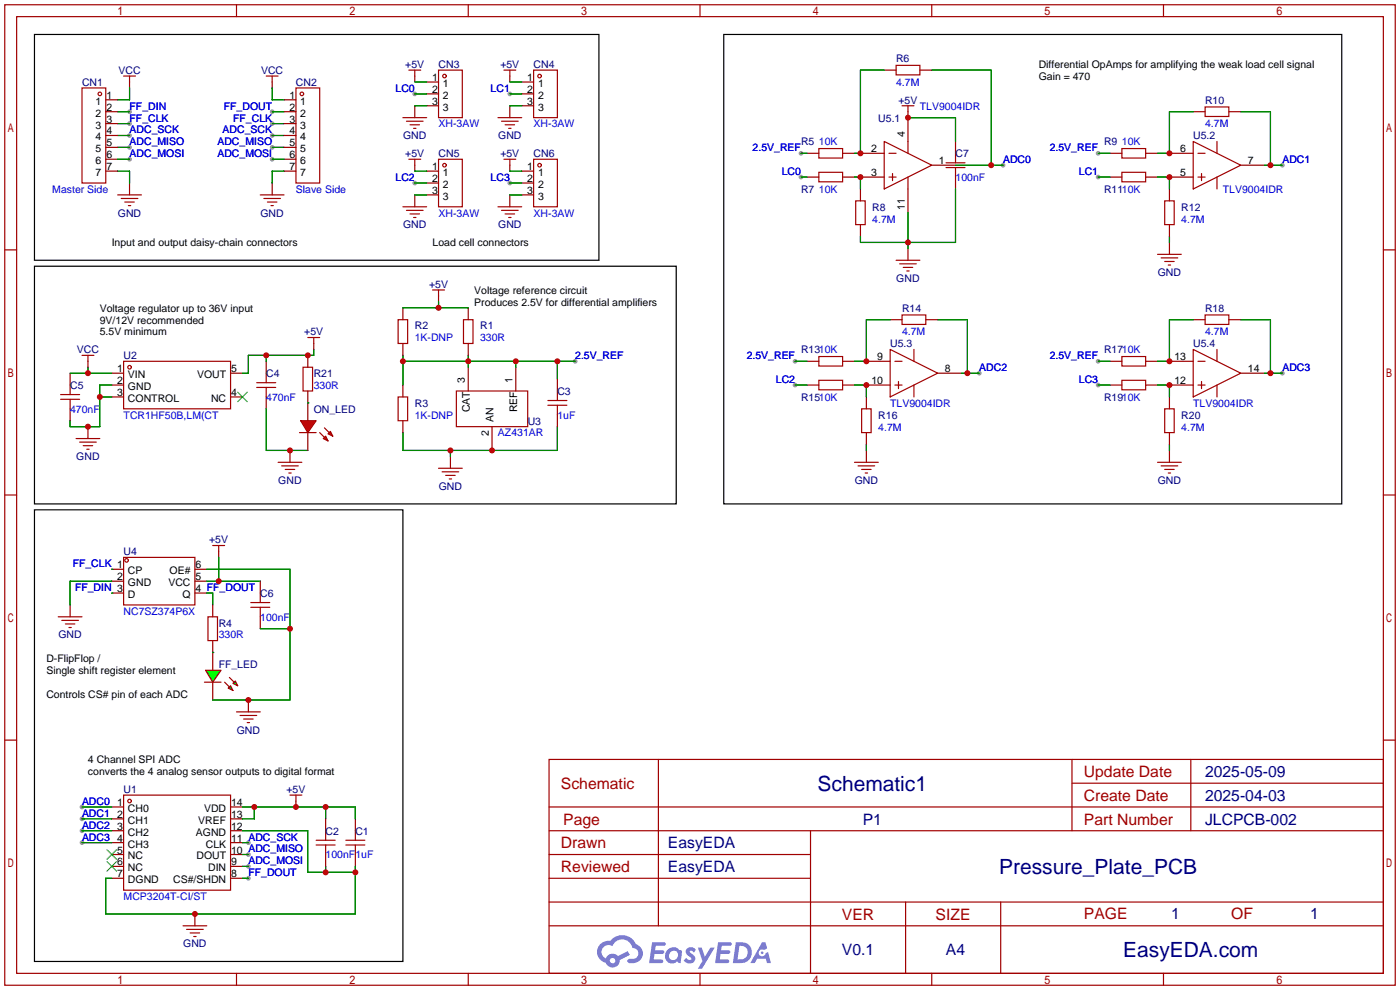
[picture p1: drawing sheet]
<svg xmlns="http://www.w3.org/2000/svg" width="299mm" height="212mm" viewBox="0 0 299 212" stroke-linecap="round" stroke-linejoin="round" font-family="sans-serif">
<g fill="#999">
<circle cx="27.7" cy="23.9" r=".51"/>
<circle cx="58.2" cy="23.9" r=".51"/>
<circle cx="53.1" cy="180.1" r=".51"/>
<circle cx="17.5" cy="172.5" r=".51"/>
<circle cx="17.5" cy="175" r=".51"/>
<circle cx="17.5" cy="177.5" r=".51"/>
<circle cx="17.5" cy="180.1" r=".51"/>
<circle cx="53.1" cy="182.6" r=".51"/>
<circle cx="27.7" cy="26.4" r=".51"/>
<circle cx="27.7" cy="29" r=".51"/>
<circle cx="27.7" cy="31.5" r=".51"/>
<circle cx="58.2" cy="26.4" r=".51"/>
<circle cx="58.2" cy="29" r=".51"/>
<circle cx="58.2" cy="31.5" r=".51"/>
<circle cx="122.9" cy="77.2" r=".51"/>
<circle cx="53.1" cy="185.2" r=".51"/>
<circle cx="27.7" cy="34" r=".51"/>
<circle cx="58.2" cy="34" r=".51"/>
<circle cx="53.1" cy="187.7" r=".51"/>
<circle cx="214.4" cy="35.3" r=".51"/>
<circle cx="171.2" cy="32.8" r=".51"/>
<circle cx="171.2" cy="37.8" r=".51"/>
<circle cx="274.1" cy="35.3" r=".51"/>
<circle cx="234.7" cy="32.8" r=".51"/>
<circle cx="234.7" cy="37.8" r=".51"/>
<circle cx="209.3" cy="79.8" r=".51"/>
<circle cx="169.9" cy="77.2" r=".51"/>
<circle cx="169.9" cy="82.3" r=".51"/>
<circle cx="274.1" cy="79.8" r=".51"/>
<circle cx="234.7" cy="77.2" r=".51"/>
<circle cx="234.7" cy="82.3" r=".51"/>
<circle cx="88.6" cy="20.1" r=".51"/>
<circle cx="109" cy="20.1" r=".51"/>
<circle cx="88.6" cy="39.1" r=".51"/>
<circle cx="109" cy="39.1" r=".51"/>
</g>
<g fill="none" stroke="#a10000" stroke-width=".25">
<path d="M1 1h297.2v209.6h-297.2zM3.6 3.6h292.1v204.4h-292.1zM50.5 1v2.6M100.1 1v2.6M149.6 1v2.6M199.1 1v2.6M248.7 1v2.6M1 53.4h2.6M295.7 53.4h2.5M1 105.8h2.6M295.7 105.8h2.5M1 158.2h2.6"/>
<path d="M295.7 158.2h2.5M117.3 162.3h178.4v45.7h-178.4zM117.3 177.5h178.4M117.3 172.5h178.4M140.7 162.3v35.6M173.2 177.5v30.5M229.1 162.3v15.2M229.1 167.4h66.6M254.5 162.3v15.2M117.3 182.6h55.9M117.3 197.9h178.4M117.3 192.8h178.4"/>
<path d="M117.3 187.7h55.9M193.5 192.8v15.2M213.9 192.8v15.2M50.5 208v2.6M100.1 208v2.6M149.6 208v2.6M199.1 208v2.6M248.7 208v2.6"/>
</g>
<g fill="#5487ff">
<path d="M146.9 202.7a1.3 1.3 0 0 1 1.8 .3l-.4 .6a.54 .54 0 0 0-.9-.2l.1 .2a1.34 1.34 0 0 1 1 1.8 1.47 1.47 0 0 1-2.4-.1l.5-.6 .8 .5a.31 .31 0 0 0 .4-.3 .31 .31 0 0 0-.3-.4 1.12 1.12 0 0 1-.6-1.8z"/>
<path d="M149.1 202.5h.9l.6 2 1.2-2h.9l-2.7 4.6h-.9l1-1.7z"/>
<path d="M139.4 201.4h1.6a1.31 1.31 0 0 1 1.2 .2 .4 .4 0 0 1-.3 .5l-1.8 .1-.1 .9h1.6a.4 .4 0 0 1 .4 .4 .4 .4 0 0 1-.4 .4h-1.7l-.2 1.2h1.4a.46 .46 0 0 1 .5 0 .46 .46 0 0 1 .1 .5l-.3 .2h-2.7z"/>
<path d="M153.5 201.4h1.6a1.32 1.32 0 0 1 1.2 .2 .39 .39 0 0 1-.3 .5l-1.8 .1-.1 .9h1.7a.4 .4 0 0 1 .3 .4 .4 .4 0 0 1-.4 .4h-1.7l-.2 1.2h1.4a.46 .46 0 0 1 .5 0 .46 .46 0 0 1 .1 .5l-.3 .2h-2.7z"/>
<path d="M162.9 201.4h.7l.4 1.3-.7 .4a.75 .75 0 0 0-1.1 .3 .75 .75 0 0 0 .5 1 .75 .75 0 0 0 .9-.7l.5-.2 .7 2.3h-.9l-.2-.9h-1.9l-.5 .9h-.9z"/>
<path d="M157.3 201.4l-.7 4.4h1.5a2.27 2.27 0 0 0 2.6-2.2 2.27 2.27 0 0 0-2.7-2.2zM158 202.1a1.5 1.5 0 0 1 1.8 1.6 1.5 1.5 0 0 1-1.9 1.4h-.3z"/>
<path d="M142.7 203a1.6 1.6 0 0 0-.3 2.3 1.6 1.6 0 0 0 2.3 .2l.8 .3 .3-2.4-.2-.3-.4-.1a1.58 1.58 0 0 0-2.5 0zM143.3 203.5a.98 .98 0 0 1 1.6 .4 .98 .98 0 0 1-1.1 1.3 .94 .94 0 0 1-.8-.7 .94 .94 0 0 1 .3-1z"/>
<path d="M128.3 201.8a2.37 2.37 0 0 0 1.2 4 1.54 1.54 0 0 0 1.7 1 1.54 1.54 0 0 0 1.3-1.6l2.1-1.1-.5-.8-2 1a1.57 1.57 0 0 0-2.6 .5 1.5 1.5 0 0 1-.8-2.1 1.5 1.5 0 0 1 2.2-.5 2.23 2.23 0 0 1 2.3-1.4 2.23 2.23 0 0 1 2 1.8 1.16 1.16 0 0 1 1.2 1.1 1.16 1.16 0 0 1-1.1 1.2h-.6a.47 .47 0 0 0-.6 .4 .47 .47 0 0 0 .4 .5 2.17 2.17 0 0 0 2.5-.9 2.17 2.17 0 0 0-.3-2.7l-.8-.4a3.2 3.2 0 0 0-5.5-.7l-1.1 .1zM130.4 205.3a.58 .58 0 0 1 1.1 0 .58 .58 0 0 1-1.1 0z"/>
<circle cx="162.9" cy="203.6" r=".28"/>
</g>
<g fill="none" stroke="#870000" stroke-width=".25">
<path d="M27.7 17.5v1.3M58.2 17.5v1.3M91.2 17.5h2.5M111.5 17.5h2.5M22.6 36.6h2.5M22.6 21.3h2.5M22.6 23.9h2.5M22.6 26.4h2.5M22.6 29h2.5M22.6 31.5h2.5M22.6 34h2.5M27.7 39.1v2.6"/>
<path d="M58.2 39.1v2.6M60.7 36.6h2.5M60.7 21.3h2.5M60.7 23.9h2.5M60.7 26.4h2.5M60.7 29h2.5M60.7 31.5h2.5M60.7 34h2.5M91.2 20.1h2.5M91.2 22.6h2.5M91.2 36.6h2.5M91.2 39.1h2.5"/>
<path d="M111.5 20.1h2.5M111.5 22.6h2.5M111.5 36.6h2.5M111.5 39.1h2.5M91.2 41.7h2.5M111.5 41.7h2.5M15 79.8v2.5M18.8 77.2v1.3M23.9 79.8h2.5M49.3 79.8h2.5M56.9 77.2v2.6M67.1 73.4v1.3"/>
<path d="M86.1 65.8v2.5M86.1 73.4v2.5M93.7 63.2v1.3M100.1 65.8v2.5M100.1 73.4v2.5M100.1 78.5v5.1M110.2 78.5v5.1M15 87.4v2.5M18.8 91.2v2.5M23.9 84.8h2.5M23.9 82.3h2.5M49.3 84.8h2.5"/>
<path d="M56.9 84.8v2.6M62 96.3v2.5M86.1 82.3v2.5M86.1 89.9v2.6M96.3 97.5v2.6M105.2 91.2v5.1M119.1 81v2.6M119.1 88.6v2.6M46.7 117.9v1.2M15 129.3v2.5M23.9 121.7h2.5M23.9 124.2h2.5"/>
<path d="M23.9 126.7h2.5M41.7 121.7h2.5M41.7 124.2h2.5M41.7 126.7h2.5M45.5 139.4v3.9M55.6 124.2v2.5M55.6 131.8v2.6M45.5 145.8v3.8M23.9 172.5h2.5M23.9 175h2.5M23.9 177.5h2.5M49.3 172.5h2.5"/>
<path d="M49.3 175h2.5M49.3 177.5h2.5M63.2 171.2v1.3M69.6 175v2.5M75.9 175v2.5M23.9 180.1h2.5M23.9 182.6h2.5M23.9 185.2h2.5M23.9 187.7h2.5M41.7 195.3v2.6M49.3 180.1h2.5M49.3 182.6h2.5"/>
<path d="M49.3 185.2h2.5M49.3 187.7h2.5M69.6 182.6v2.6M75.9 182.6v2.6"/>
</g>
<g fill="none" stroke="#a10000" stroke-width=".25">
<path d="M17.5 18.8h5.1v20.3h-5.1zM26.4 16.3h2.6M27.7 16.3v1.2M56.9 16.3h2.5M58.2 16.3v1.2M63.2 18.8h5.1v20.3h-5.1zM93.7 15h5.1v10.1h-5.1zM114 15h5.1v10.1h-5.1zM93.7 34h5.1v10.2h-5.1zM114 34h5.1v10.2h-5.1zM25.1 41.7h5.1M25.9 42.4h3.6"/>
<path d="M26.7 43.2h2M27.4 43.9h.5M55.6 41.7h5.1M56.4 42.4h3.5M57.1 43.2h2.1M57.9 43.9h.5M17.5 75.9h2.6M18.8 75.9v1.3M26.4 77.2h22.9v10.2h-22.9zM56.9 79.8v2M65.8 72.1h2.5M67.1 72.1v1.3"/>
<path d="M85.1 68.3h2v5.1h-2zM92.5 62h2.5M93.7 62v1.2M99.1 68.3h2v5.1h-2zM13 84.3h4M13 85.3h4M15 82.3v2M15 85.3v2.1M16.3 93.7h5M17 94.5h3.6M17.8 95.2h2M18.5 96h.5"/>
<path d="M54.9 81.8h4M54.9 82.8h4M56.9 82.8v2M59.4 98.8h5.1M60.2 99.6h3.6M85.1 84.8h2v5.1h-2zM97.5 83.6h15.3v7.6h-15.3zM117.1 85.6h4.1M117.1 86.6h4.1M119.1 83.6v2M119.1 86.6v2M26.4 119.1h15.3v10.2h-15.3z"/>
<path d="M45.5 116.6h2.5M46.7 116.6v1.3M61 100.3h2M61.7 101.1h.5M93.7 100.1h5.1M94.5 100.8h3.5M95.2 101.6h2.1M96 102.4h.5M12.4 131.8h5.1M13.2 132.6h3.6M14 133.4h2M14.7 134.1h.5"/>
<path d="M53.6 128.8h4.1M53.6 129.8h4.1M55.6 126.7v2.1M55.6 129.8v2M43.7 145.8h3.5M26.4 169.9h22.9v20.3h-22.9zM62 169.9h2.5M63.2 169.9v1.3M67.6 179.6h4M69.6 177.5v2.1M73.9 179.6h4.1M75.9 177.5v2.1"/>
<path d="M39.1 197.9h5.1M39.9 198.6h3.5M40.6 199.4h2.1M67.6 180.6h4M69.6 180.6v2M73.9 180.6h4.1M75.9 180.6v2M41.4 200.2h.5"/>
<circle cx="95" cy="16.3" r=".38"/>
<circle cx="115.3" cy="16.3" r=".38"/>
<circle cx="21.3" cy="20.1" r=".38"/>
<circle cx="64.5" cy="20.1" r=".38"/>
<circle cx="95" cy="35.3" r=".38"/>
<circle cx="115.3" cy="35.3" r=".38"/>
<circle cx="27.7" cy="78.5" r=".38"/>
<circle cx="27.1" cy="119.8" r=".38"/>
<circle cx="27.7" cy="171.2" r=".38"/>
</g>
<g fill="none" stroke="#008700" stroke-width=".25">
<path d="M27.7 18.8v2.5h-2.6M58.2 18.8v2.5h2.5M25.1 36.6h2.6v2.5M25.1 23.9h2.6M25.1 26.4h2.6M25.1 29h2.6M25.1 31.5h2.6M25.1 34h2.6M58.2 23.9h2.5M58.2 26.4h2.5M58.2 29h2.5M58.2 31.5h2.5"/>
<path d="M58.2 34h2.5M60.7 36.6h-2.5v2.5M15 79.8h8.9M18.8 78.5v1.3M56.9 75.9v1.3M67.1 74.7v1.2h-14v3.9h-1.3M86.1 77.2h36.8M86.1 75.9v6.4M86.1 65.8h14M93.7 64.5v1.3M100.1 75.9v2.6M110.2 77.2v1.3"/>
<path d="M119.1 77.2v3.8M21.3 84.8h2.6M23.9 82.3h-2.6v8.9h-6.3v-1.3M56.9 87.4v8.9h8.9M96.3 96.3v1.2M119.1 91.2v5.1h-33v-3.8M46.7 119.1v5.1M23.9 121.7h.1M44.2 124.2h11.4M44.2 126.7h1.3v2.6M17.5 177.5h6.4M17.5 175h6.4"/>
<path d="M17.5 172.5h6.4M51.8 172.5h24.1v2.5M51.8 177.5h14v8.9h10.1M54.4 172.5v2.5h-2.6M69.6 172.5v2.5M17.5 180.1h6.4M51.8 180.1h1.3M51.8 182.6h1.3M51.8 185.2h1.3M69.6 185.2v1.2M75.9 185.2v10.1h-53.3v-7.6h1.3"/>
</g>
<path d="M50.8 83.8l2 2.1M52.8 83.8l-2 2.1M22.9 181.6l2 2M22.9 184.2l2 2M24.9 181.6l-2 2M24.9 184.2l-2 2" fill="none" stroke="#3c3" stroke-width=".25"/>
<g fill="#0f0" stroke="#a10000" stroke-width=".25">
<path d="M43.9 143.3h3.3l-1.7 2.5z"/>
<path d="M49.8 146.1l.5-.6 .5 1.1z"/>
<path d="M49.3 146.6l.5 1-1-.5z"/>
</g>
<g fill="none" stroke="#a10000" stroke-width=".25">
<path d="M87.4 15h2.5M88.6 15v1.3M107.7 15h2.5M109 15v1.3M191.5 14h5.1v2h-5.1zM86.1 25.1h5.1M86.9 25.9h3.5M87.4 34h2.5M87.6 26.7h2.1M88.4 27.4h.5M88.6 34v1.3M106.4 25.1h5.1"/>
<path d="M107.2 25.9h3.5M107.7 34h2.5M107.9 26.7h2.1M108.7 27.4h.5M109 34v1.3M175 31.8h5.1v2h-5.1zM175 36.8h5.1v2.1h-5.1zM189 30.2l10.1 5.1-10.1 5.1zM190 32.8h1.5M190 37.8h1.5M190.8 37.1v1.5M192.8 22.6h2.5"/>
<path d="M194.1 22.6v1.3M194.1 30.2v2.6M194.1 37.8v2.6M202.2 34.8h4M202.2 35.8h4M204.2 32.8v2M204.2 35.8v2M239.8 31.8h5.1v2h-5.1zM239.8 36.8h5.1v2.1h-5.1zM255 30.2l10.2 5.1-10.2 5.1zM256 32.8h1.6M256 37.8h1.6"/>
<path d="M256.8 37.1v1.5M257.6 22.9h5v2h-5zM260.1 30.2v2.6M260.1 37.8v2.6M86.1 44.2h5.1M86.9 45h3.5M87.6 45.7h2.1M88.4 46.5h.5M106.4 44.2h5.1M107.2 45h3.5M107.9 45.7h2.1M108.7 46.5h.5"/>
<path d="M182.9 42.9h2v5.1h-2zM191.5 55.6h5.1M192.3 56.4h3.5M193 57.2h2.1M193.8 57.9h.5M247.4 54.4h5.1M248.2 55.1h3.5M248.9 42.9h2.1v5.1h-2.1zM248.9 55.9h2.1M249.7 56.6h.5M64.8 78.5h2v5.1h-2zM175 76.2h5.1v2h-5.1z"/>
<path d="M190.2 74.7l10.2 5.1-10.2 5zM191.3 77.2h1.5M192.8 67.3h5.1v2h-5.1zM195.3 74.7v2.5M239.8 76.2h5.1v2h-5.1zM255 74.7l10.2 5.1-10.2 5zM256 77.2h1.6M257.6 67.3h5v2h-5zM260.1 74.7v2.5M64 92.5h3.6M175 81.3h5.1v2h-5.1zM182.6 98.8h5.1"/>
<path d="M183.4 99.6h3.5M184.1 87.4h2.1v5.1h-2.1zM191.3 82.3h1.5M192 81.5v1.6M195.3 82.3v2.5M239.8 81.3h5.1v2h-5.1zM247.4 98.8h5.1M248.2 99.6h3.5M248.9 87.4h2.1v5.1h-2.1zM256 82.3h1.6M256.8 81.5v1.6M260.1 82.3v2.5"/>
<path d="M184.1 100.3h2.1M184.9 101.1h.5M248.9 100.3h2.1M249.7 101.1h.5M44.4 131.8h2.1v5.1h-2.1zM48 145.8l1 1M49 144.8l1 1M50.5 152.1h5.1M51.3 152.9h3.6M52.1 153.7h2M52.8 154.4h.5"/>
</g>
<g fill="none" stroke="#870000" stroke-width=".25">
<path d="M88.6 16.3v1.2M109 16.3v1.2M189 15h2.5M196.6 15h2.5M88.6 22.6v2.5M88.6 35.3v1.3M109 22.6v2.5M109 35.3v1.3M172.5 32.8h2.5M172.5 37.8h2.5M180.1 32.8h2.5M180.1 37.8h2.5"/>
<path d="M183.9 32.8h5.1M183.9 37.8h5.1M194.1 23.9v6.3M199.1 35.3h5.1M204.2 30.2v2.6M204.2 37.8v2.6M237.2 32.8h2.6M237.2 37.8h2.6M244.9 32.8h2.5M244.9 37.8h2.5M249.9 32.8h5.1M249.9 37.8h5.1"/>
<path d="M255 23.9h2.6M262.6 23.9h2.6M265.2 35.3h5.1M88.6 41.7v2.5M109 41.7v2.5M183.9 40.4v2.5M183.9 48v2.5M194.1 40.4v5.1M194.1 53.1v2.5M249.9 40.4v2.5M249.9 48v2.5M249.9 51.8v2.6"/>
<path d="M65.8 75.9v2.6M172.5 77.2h2.5M180.1 77.2h2.5M185.2 77.2h5M190.2 68.3h2.6M197.9 68.3h2.5M200.4 79.8h5.1M237.2 77.2h2.6M244.9 77.2h2.5M249.9 77.2h5.1M255 68.3h2.6M262.6 68.3h2.6"/>
<path d="M265.2 79.8h5.1M65.8 83.6v6.3M65.8 92.5v3.8M172.5 82.3h2.5M180.1 82.3h2.5M185.2 82.3h5M185.2 84.8v2.6M185.2 92.5v2.5M185.2 96.3v2.5M237.2 82.3h2.6M244.9 82.3h2.5M249.9 82.3h5.1"/>
<path d="M249.9 84.8v2.6M249.9 92.5v2.5M249.9 96.3v2.5M45.5 129.3v2.5M45.5 136.9v2.5M53.1 149.6v2.5"/>
</g>
<g fill="none" stroke="#008700" stroke-width=".25">
<path d="M88.6 17.5h2.6M109 17.5h2.5M189 15h-5.1v17.8h-1.3M199.1 15h12.7v20.3M88.6 20.1h2.6M88.6 39.1h2.6M88.6 22.6h2.6M88.6 36.6h2.6M109 20.1h2.5M109 39.1h2.5M109 22.6h2.5M109 36.6h2.5"/>
<path d="M171.2 37.8h1.3M171.2 32.8h1.3M182.6 37.8h1.3v2.6M194.1 25.1h10.1v5.1M204.2 35.3h10.2M234.7 37.8h2.5M234.7 32.8h2.5M247.4 37.8h2.5v2.6M255 23.9h-5.1v8.9h-2.5M265.2 23.9h6.3v11.4M270.3 35.3h3.8M88.6 41.7h2.6"/>
<path d="M109 41.7h2.5M194.1 45.5v7.6M204.2 40.4v11.4h-20.3v-1.3M249.9 50.5v1.3M169.9 77.2h2.6M190.2 68.3h-5v8.9h-2.6M200.4 68.3h6.4v11.5M205.5 79.8h3.8M234.7 77.2h2.5M255 68.3h-5.1v8.9h-2.5M265.2 68.3h6.3v11.5M270.3 79.8h3.8"/>
<path d="M169.9 82.3h2.6M182.6 82.3h2.6v2.5M185.2 95v1.3M234.7 82.3h2.5M247.4 82.3h2.5v2.5M249.9 95v1.3M23.9 126.7h.1M23.9 124.2h-8.9v5.1M44.2 121.7h17.8v27.9h-16.5M45.5 139.4h.1M55.6 134.4h6.4M51.8 187.7h1.3"/>
</g>
<path d="M7.4 7.4h120.6v48.2h-120.6zM154.7 7.4h132.1v100.3h-132.1zM7.4 56.9h137.1v50.8h-137.1zM7.4 109h78.7v96.5h-78.7z" fill="none" stroke="#000" stroke-width=".25"/>
<g fill="#f00" stroke="#a10000" stroke-width=".25">
<path d="M64.3 89.9h3.3l-1.8 2.6z"/>
<path d="M70.1 92.7l.5-.5 .5 1z"/>
<path d="M69.1 93.7l.5-.5 .5 1z"/>
</g>
<path d="M68.3 92.5l1 1M69.3 91.4l1.1 1.1" fill="none" stroke="#a10000" stroke-width=".25"/>
<path d="M65.8 86.1h.1" fill="none" stroke="#008700" stroke-width=".25"/>
<g fill="#c00">
<circle cx="41.7" cy="195.3" r=".63"/>
<circle cx="75.9" cy="186.4" r=".63"/>
<circle cx="69.6" cy="186.4" r=".63"/>
<circle cx="54.4" cy="172.5" r=".63"/>
<circle cx="63.2" cy="172.5" r=".63"/>
<circle cx="69.6" cy="172.5" r=".63"/>
<circle cx="110.2" cy="77.2" r=".63"/>
<circle cx="100.1" cy="77.2" r=".63"/>
<circle cx="86.1" cy="77.2" r=".63"/>
<circle cx="119.1" cy="77.2" r=".63"/>
<circle cx="96.3" cy="96.3" r=".63"/>
<circle cx="105.2" cy="96.3" r=".63"/>
<circle cx="93.7" cy="65.8" r=".63"/>
<circle cx="21.3" cy="84.8" r=".63"/>
<circle cx="18.8" cy="91.2" r=".63"/>
<circle cx="18.8" cy="79.8" r=".63"/>
<circle cx="56.9" cy="75.9" r=".63"/>
<circle cx="65.8" cy="75.9" r=".63"/>
<circle cx="62" cy="96.3" r=".63"/>
<circle cx="46.7" cy="124.2" r=".63"/>
<circle cx="62" cy="134.4" r=".63"/>
<circle cx="53.1" cy="149.6" r=".63"/>
<circle cx="211.8" cy="35.3" r=".63"/>
<circle cx="183.9" cy="37.8" r=".63"/>
<circle cx="183.9" cy="32.8" r=".63"/>
<circle cx="271.5" cy="35.3" r=".63"/>
<circle cx="249.9" cy="37.8" r=".63"/>
<circle cx="249.9" cy="32.8" r=".63"/>
<circle cx="206.8" cy="79.8" r=".63"/>
<circle cx="185.2" cy="82.3" r=".63"/>
<circle cx="185.2" cy="77.2" r=".63"/>
<circle cx="271.5" cy="79.8" r=".63"/>
<circle cx="249.9" cy="82.3" r=".63"/>
<circle cx="249.9" cy="77.2" r=".63"/>
<circle cx="194.1" cy="25.1" r=".63"/>
<circle cx="194.1" cy="51.8" r=".63"/>
</g>
<g font-size="4.5" fill="#000080">
<text x="174.7" y="169">Schematic1</text>
<text x="213.5" y="186.8">Pressure_Plate_PCB</text>
<text x="240.1" y="204.6">EasyEDA.com</text>
</g>
<g font-size="3.4" fill="#a00000">
<text x="231.6" y="166.1">Update Date</text>
<text x="119.9" y="168.6">Schematic</text>
<text x="231.6" y="171.2">Create Date</text>
<text x="120.4" y="176.2">Page</text>
<text x="231.6" y="176.2">Part Number</text>
<text x="119.9" y="181.3">Drawn</text>
<text x="119.9" y="186.4">Reviewed</text>
<text x="179.9" y="196.6">VER</text>
<text x="200" y="196.6">SIZE</text>
<text x="231.6" y="196.3">PAGE</text>
<text x="263.1" y="196.3">OF</text>
</g>
<g font-size="3.4" fill="#000080">
<text x="257.6" y="166.1">2025-05-09</text>
<text x="257.6" y="171.2">2025-04-03</text>
<text x="184.4" y="176.2">P1</text>
<text x="257.6" y="176.2">JLCPCB-002</text>
<text x="142.7" y="181.3">EasyEDA</text>
<text x="142.7" y="186.4">EasyEDA</text>
<text x="250.3" y="196.3">1</text>
<text x="280" y="196.3">1</text>
<text x="179.9" y="204.2">V0.1</text>
<text x="202.2" y="204.2">A4</text>
</g>
<g font-size="2.2" fill="#000080">
<text x="25.3" y="15.8">VCC</text>
<text x="55.8" y="15.8">VCC</text>
<text x="86.6" y="14.5">+5V</text>
<text x="93.7" y="14.5">CN3</text>
<text x="106.9" y="14.5">+5V</text>
<text x="114" y="14.5">CN4</text>
<text x="191.5" y="13.3">R6</text>
<text x="17.5" y="18.3">CN1</text>
<text x="63.2" y="18.3">CN2</text>
<text x="192" y="22.2">+5V</text>
<text x="257.6" y="22.2">R10</text>
<text x="86.2" y="29.8">GND</text>
<text x="106.5" y="29.8">GND</text>
<text x="187.7" y="26">U5.1</text>
<text x="255" y="29.8">U5.2</text>
<text x="86.6" y="33.6">+5V</text>
<text x="93.7" y="33.6">CN5</text>
<text x="106.9" y="33.6">+5V</text>
<text x="114" y="33.6">CN6</text>
<text x="171.2" y="31">R5</text>
<text x="204.2" y="33.6">C7</text>
<text x="236" y="31">R9</text>
<text x="171.2" y="41.2">R7</text>
<text x="236" y="41.2">R1110K</text>
<text x="25.2" y="46.3">GND</text>
<text x="55.7" y="46.3">GND</text>
<text x="186.4" y="45">R8</text>
<text x="252.5" y="45">R12</text>
<text x="86.2" y="48.8">GND</text>
<text x="106.5" y="48.8">GND</text>
<text x="247.4" y="59">GND</text>
<text x="91.7" y="61.5">+5V</text>
<text x="191.6" y="60.3">GND</text>
<text x="65" y="71.7">+5V</text>
<text x="88.6" y="70.4">R2</text>
<text x="102.6" y="70.4">R1</text>
<text x="192.8" y="66.6">R14</text>
<text x="257.6" y="66.6">R18</text>
<text x="16.4" y="75.5">VCC</text>
<text x="26.4" y="76.8">U2</text>
<text x="171.2" y="75.5">R1310K</text>
<text x="190.2" y="74.2">U5.3</text>
<text x="236" y="75.5">R1710K</text>
<text x="255" y="74.2">U5.4</text>
<text x="15" y="83.1">C5</text>
<text x="56.9" y="80.6">C4</text>
<text x="67.1" y="80.6">R21</text>
<text x="67.1" y="88.2">ON_LED</text>
<text x="88.6" y="86.9">R3</text>
<text x="119.1" y="84.4">C3</text>
<text x="171.2" y="85.7">R1510K</text>
<text x="187.7" y="89.5">R16</text>
<text x="236" y="85.7">R1910K</text>
<text x="252.5" y="89.5">R20</text>
<text x="112.8" y="90.7">U3</text>
<text x="16.3" y="98.4">GND</text>
<text x="59.5" y="103.4">GND</text>
<text x="93.8" y="104.7">GND</text>
<text x="182.7" y="103.4">GND</text>
<text x="247.4" y="103.4">GND</text>
<text x="26.4" y="118.7">U4</text>
<text x="44.7" y="116.1">+5V</text>
<text x="55.6" y="127.6">C6</text>
<text x="12.5" y="136.5">GND</text>
<text x="46.7" y="133.9">R4</text>
<text x="46.7" y="142.8">FF_LED</text>
<text x="50.6" y="156.8">GND</text>
<text x="26.4" y="169.5">U1</text>
<text x="61.2" y="169.5">+5V</text>
<text x="69.6" y="178.4">C2</text>
<text x="75.9" y="178.4">C1</text>
<text x="39.2" y="202.5">GND</text>
</g>
<g font-size="2.2">
<text x="92.4" y="17.3">1</text>
<text x="112.7" y="17.3">1</text>
<text x="222" y="14.5">Differential OpAmps for amplifying the weak load cell signal</text>
<text x="222" y="17.1">Gain = 470</text>
<text x="20.4" y="22.4">1</text>
<text x="22.7" y="21.1">1</text>
<text x="22.7" y="23.7">2</text>
<text x="61.9" y="21.1">1</text>
<text x="61.9" y="23.7">2</text>
<text x="64.2" y="22.4">1</text>
<text x="92.4" y="19.9">2</text>
<text x="92.4" y="22.4">3</text>
<text x="94.7" y="18.6">1</text>
<text x="94.7" y="21.1">2</text>
<text x="94.7" y="23.7">3</text>
<text x="112.7" y="19.9">2</text>
<text x="112.7" y="22.4">3</text>
<text x="115" y="18.6">1</text>
<text x="115" y="21.1">2</text>
<text x="115" y="23.7">3</text>
<text x="20.4" y="24.9">2</text>
<text x="20.4" y="27.5">3</text>
<text x="22.7" y="26.2">3</text>
<text x="22.7" y="28.7">4</text>
<text x="61.9" y="26.2">3</text>
<text x="61.9" y="28.7">4</text>
<text x="64.2" y="24.9">2</text>
<text x="64.2" y="27.5">3</text>
<text x="193.4" y="29.2" transform="rotate(-90 193.4 29.2)">4</text>
<text x="20.4" y="30">4</text>
<text x="20.4" y="32.6">5</text>
<text x="20.4" y="35.1">6</text>
<text x="22.7" y="31.3">5</text>
<text x="22.7" y="33.8">6</text>
<text x="61.9" y="31.3">5</text>
<text x="61.9" y="33.8">6</text>
<text x="64.2" y="30">4</text>
<text x="64.2" y="32.6">5</text>
<text x="64.2" y="35.1">6</text>
<text x="186.2" y="32.6">2</text>
<text x="200.7" y="35.1">1</text>
<text x="252.2" y="32.6">6</text>
<text x="266.7" y="35.1">7</text>
<text x="20.4" y="37.6">7</text>
<text x="22.7" y="36.4">7</text>
<text x="61.9" y="36.4">7</text>
<text x="64.2" y="37.6">7</text>
<text x="92.4" y="36.4">1</text>
<text x="92.4" y="38.9">2</text>
<text x="92.4" y="41.4">3</text>
<text x="94.7" y="37.6">1</text>
<text x="94.7" y="40.2">2</text>
<text x="112.7" y="36.4">1</text>
<text x="112.7" y="38.9">2</text>
<text x="112.7" y="41.4">3</text>
<text x="115" y="37.6">1</text>
<text x="115" y="40.2">2</text>
<text x="186.2" y="37.6">3</text>
<text x="252.2" y="37.6">5</text>
<text x="94.7" y="42.7">3</text>
<text x="115" y="42.7">3</text>
<text x="193.4" y="44.9" transform="rotate(-90 193.4 44.9)">11</text>
<text x="23.9" y="52.6">Input and output daisy-chain connectors</text>
<text x="92.5" y="52.6">Load cell connectors</text>
<text x="101.3" y="62.8">Voltage reference circuit</text>
<text x="101.3" y="65.3">Produces 2.5V for differential amplifiers</text>
<text x="21.3" y="66.6">Voltage regulator up to 36V input</text>
<text x="21.3" y="69.1">9V/12V recommended</text>
<text x="21.3" y="71.7">5.5V minimum</text>
<text x="187.5" y="77">9</text>
<text x="251" y="77">13</text>
<text x="25" y="82.1">2</text>
<text x="25" y="79.5">1</text>
<text x="27.4" y="83.4">GND</text>
<text x="27.4" y="80.8">VIN</text>
<text x="42.1" y="80.8">VOUT</text>
<text x="49.4" y="79.5">5</text>
<text x="99.4" y="81.8" transform="rotate(-90 99.4 81.8)">3</text>
<text x="109.5" y="81.8" transform="rotate(-90 109.5 81.8)">1</text>
<text x="186.2" y="82.1">10</text>
<text x="201.9" y="79.5">8</text>
<text x="251" y="82.1">12</text>
<text x="266.7" y="79.5">14</text>
<text x="25" y="84.6">3</text>
<text x="27.4" y="85.9">CONTROL</text>
<text x="45.1" y="85.9">NC</text>
<text x="49.4" y="84.6">4</text>
<text x="100.4" y="88.1" transform="rotate(-90 100.4 88.1)">CAT</text>
<text x="110.5" y="88.1" transform="rotate(-90 110.5 88.1)">REF</text>
<text x="104.5" y="93.2" transform="rotate(-90 104.5 93.2)">2</text>
<text x="105.5" y="90.2" transform="rotate(-90 105.5 90.2)">AN</text>
<text x="25" y="124">2</text>
<text x="27.4" y="122.7">CP</text>
<text x="27.4" y="125.3">GND</text>
<text x="36" y="125.3">VCC</text>
<text x="36.2" y="122.7">OE#</text>
<text x="41.8" y="124">5</text>
<text x="41.8" y="121.5">6</text>
<text x="27.4" y="127.8">D</text>
<text x="39" y="127.8">Q</text>
<text x="41.8" y="126.5">4 FF_DOUT</text>
<text x="9.9" y="141.5">D-FlipFlop /</text>
<text x="9.9" y="144.1">Single shift register element</text>
<text x="9.9" y="149.2">Controls CS# pin of each ADC</text>
<text x="18.8" y="163.1">4 Channel SPI ADC</text>
<text x="18.8" y="165.7">converts the 4 analog sensor outputs to digital format</text>
<text x="25" y="172.3">1</text>
<text x="27.4" y="173.5">CH0</text>
<text x="43.6" y="173.5">VDD</text>
<text x="49.4" y="172.3">14</text>
<text x="25" y="174.8">2</text>
<text x="25" y="177.3">3</text>
<text x="25" y="179.9">4</text>
<text x="27.4" y="176.1">CH1</text>
<text x="27.4" y="178.6">CH2</text>
<text x="41.9" y="178.6">AGND</text>
<text x="42.4" y="176.1">VREF</text>
<text x="49.4" y="179.9">11 ADC_SCK</text>
<text x="49.4" y="177.3">12</text>
<text x="49.4" y="174.8">13</text>
<text x="25" y="182.4">5</text>
<text x="25" y="185">6</text>
<text x="27.4" y="181.1">CH3</text>
<text x="27.4" y="183.7">NC</text>
<text x="42" y="183.7">DOUT</text>
<text x="44" y="181.1">CLK</text>
<text x="49.4" y="185">9</text>
<text x="49.4" y="182.4">10 ADC_MISO</text>
<text x="25" y="187.5">7</text>
<text x="27.4" y="186.2">NC</text>
<text x="27.4" y="188.8">DGND</text>
<text x="37" y="188.8">CS#/SHDN</text>
<text x="44.5" y="186.2">DIN</text>
<text x="49.4" y="187.5">8</text>
</g>
<g font-size="2.2" fill="#00f">
<text x="27.7" y="23.4">FF_DIN</text>
<text x="47.8" y="23.4">FF_DOUT</text>
<text x="84.5" y="19.6">LC0</text>
<text x="104.9" y="19.6">LC1</text>
<text x="191.5" y="18.3">4.7M</text>
<text x="196.6" y="23.4">TLV9004IDR</text>
<text x="27.7" y="26">FF_CLK</text>
<text x="27.7" y="28.5">ADC_SCK</text>
<text x="47.6" y="28.5">ADC_SCK</text>
<text x="49.8" y="26">FF_CLK</text>
<text x="93.7" y="27.2">XH-3AW</text>
<text x="114" y="27.2">XH-3AW</text>
<text x="257.6" y="27.2">4.7M</text>
<text x="27.7" y="31">ADC_MISO</text>
<text x="27.7" y="33.6">ADC_MOSI</text>
<text x="46.5" y="31">ADC_MISO</text>
<text x="46.5" y="33.6">ADC_MOSI</text>
<text x="160.9" y="32.3">2.5V_REF</text>
<text x="175" y="31">10K</text>
<text x="214.4" y="34.9">ADC0</text>
<text x="224.4" y="32.3">2.5V_REF</text>
<text x="239.8" y="31">10K</text>
<text x="274.1" y="34.9">ADC1</text>
<text x="11.2" y="41.2">Master Side</text>
<text x="63.2" y="41.2">Slave Side</text>
<text x="84.5" y="38.7">LC2</text>
<text x="104.9" y="38.7">LC3</text>
<text x="167.1" y="37.4">LC0</text>
<text x="175" y="41.2">10K</text>
<text x="204.2" y="38.7">100nF</text>
<text x="230.6" y="37.4">LC1</text>
<text x="261.4" y="41.2">TLV9004IDR</text>
<text x="93.7" y="46.3">XH-3AW</text>
<text x="114" y="46.3">XH-3AW</text>
<text x="186.4" y="47.6">4.7M</text>
<text x="252.5" y="47.6">4.7M</text>
<text x="192.8" y="71.7">4.7M</text>
<text x="257.6" y="71.7">4.7M</text>
<text x="88.6" y="73">1K-DNP</text>
<text x="102.6" y="73">330R</text>
<text x="122.9" y="76.8">2.5V_REF</text>
<text x="159.6" y="76.8">2.5V_REF</text>
<text x="224.4" y="76.8">2.5V_REF</text>
<text x="67.1" y="83.1">330R</text>
<text x="165.8" y="81.8">LC2</text>
<text x="209.3" y="79.3">ADC2</text>
<text x="230.6" y="81.8">LC3</text>
<text x="274.1" y="79.3">ADC3</text>
<text x="15" y="88.2">470nF</text>
<text x="26.4" y="89.5">TCR1HF50B,LM(CT</text>
<text x="56.9" y="85.7">470nF</text>
<text x="88.6" y="89.5">1K-DNP</text>
<text x="119.1" y="89.5">1uF</text>
<text x="190.2" y="86.9">TLV9004IDR</text>
<text x="255" y="86.9">TLV9004IDR</text>
<text x="106.4" y="93.3">AZ431AR</text>
<text x="187.7" y="92">4.7M</text>
<text x="252.5" y="92">4.7M</text>
<text x="15.5" y="121.2">FF_CLK 1</text>
<text x="16" y="126.3">FF_DIN 3</text>
<text x="26.4" y="131.4">NC7SZ374P6X</text>
<text x="46.7" y="136.5">330R</text>
<text x="55.6" y="132.6">100nF</text>
<text x="17.5" y="172">ADC0</text>
<text x="17.5" y="174.6">ADC1</text>
<text x="17.5" y="177.1">ADC2</text>
<text x="17.5" y="179.6">ADC3</text>
<text x="53.1" y="184.7">ADC_MOSI</text>
<text x="69.6" y="183.4">100nF</text>
<text x="75.9" y="183.4">1uF</text>
<text x="53.1" y="187.3">FF_DOUT</text>
<text x="26.4" y="192.3">MCP3204T-CI/ST</text>
</g>
</svg>
